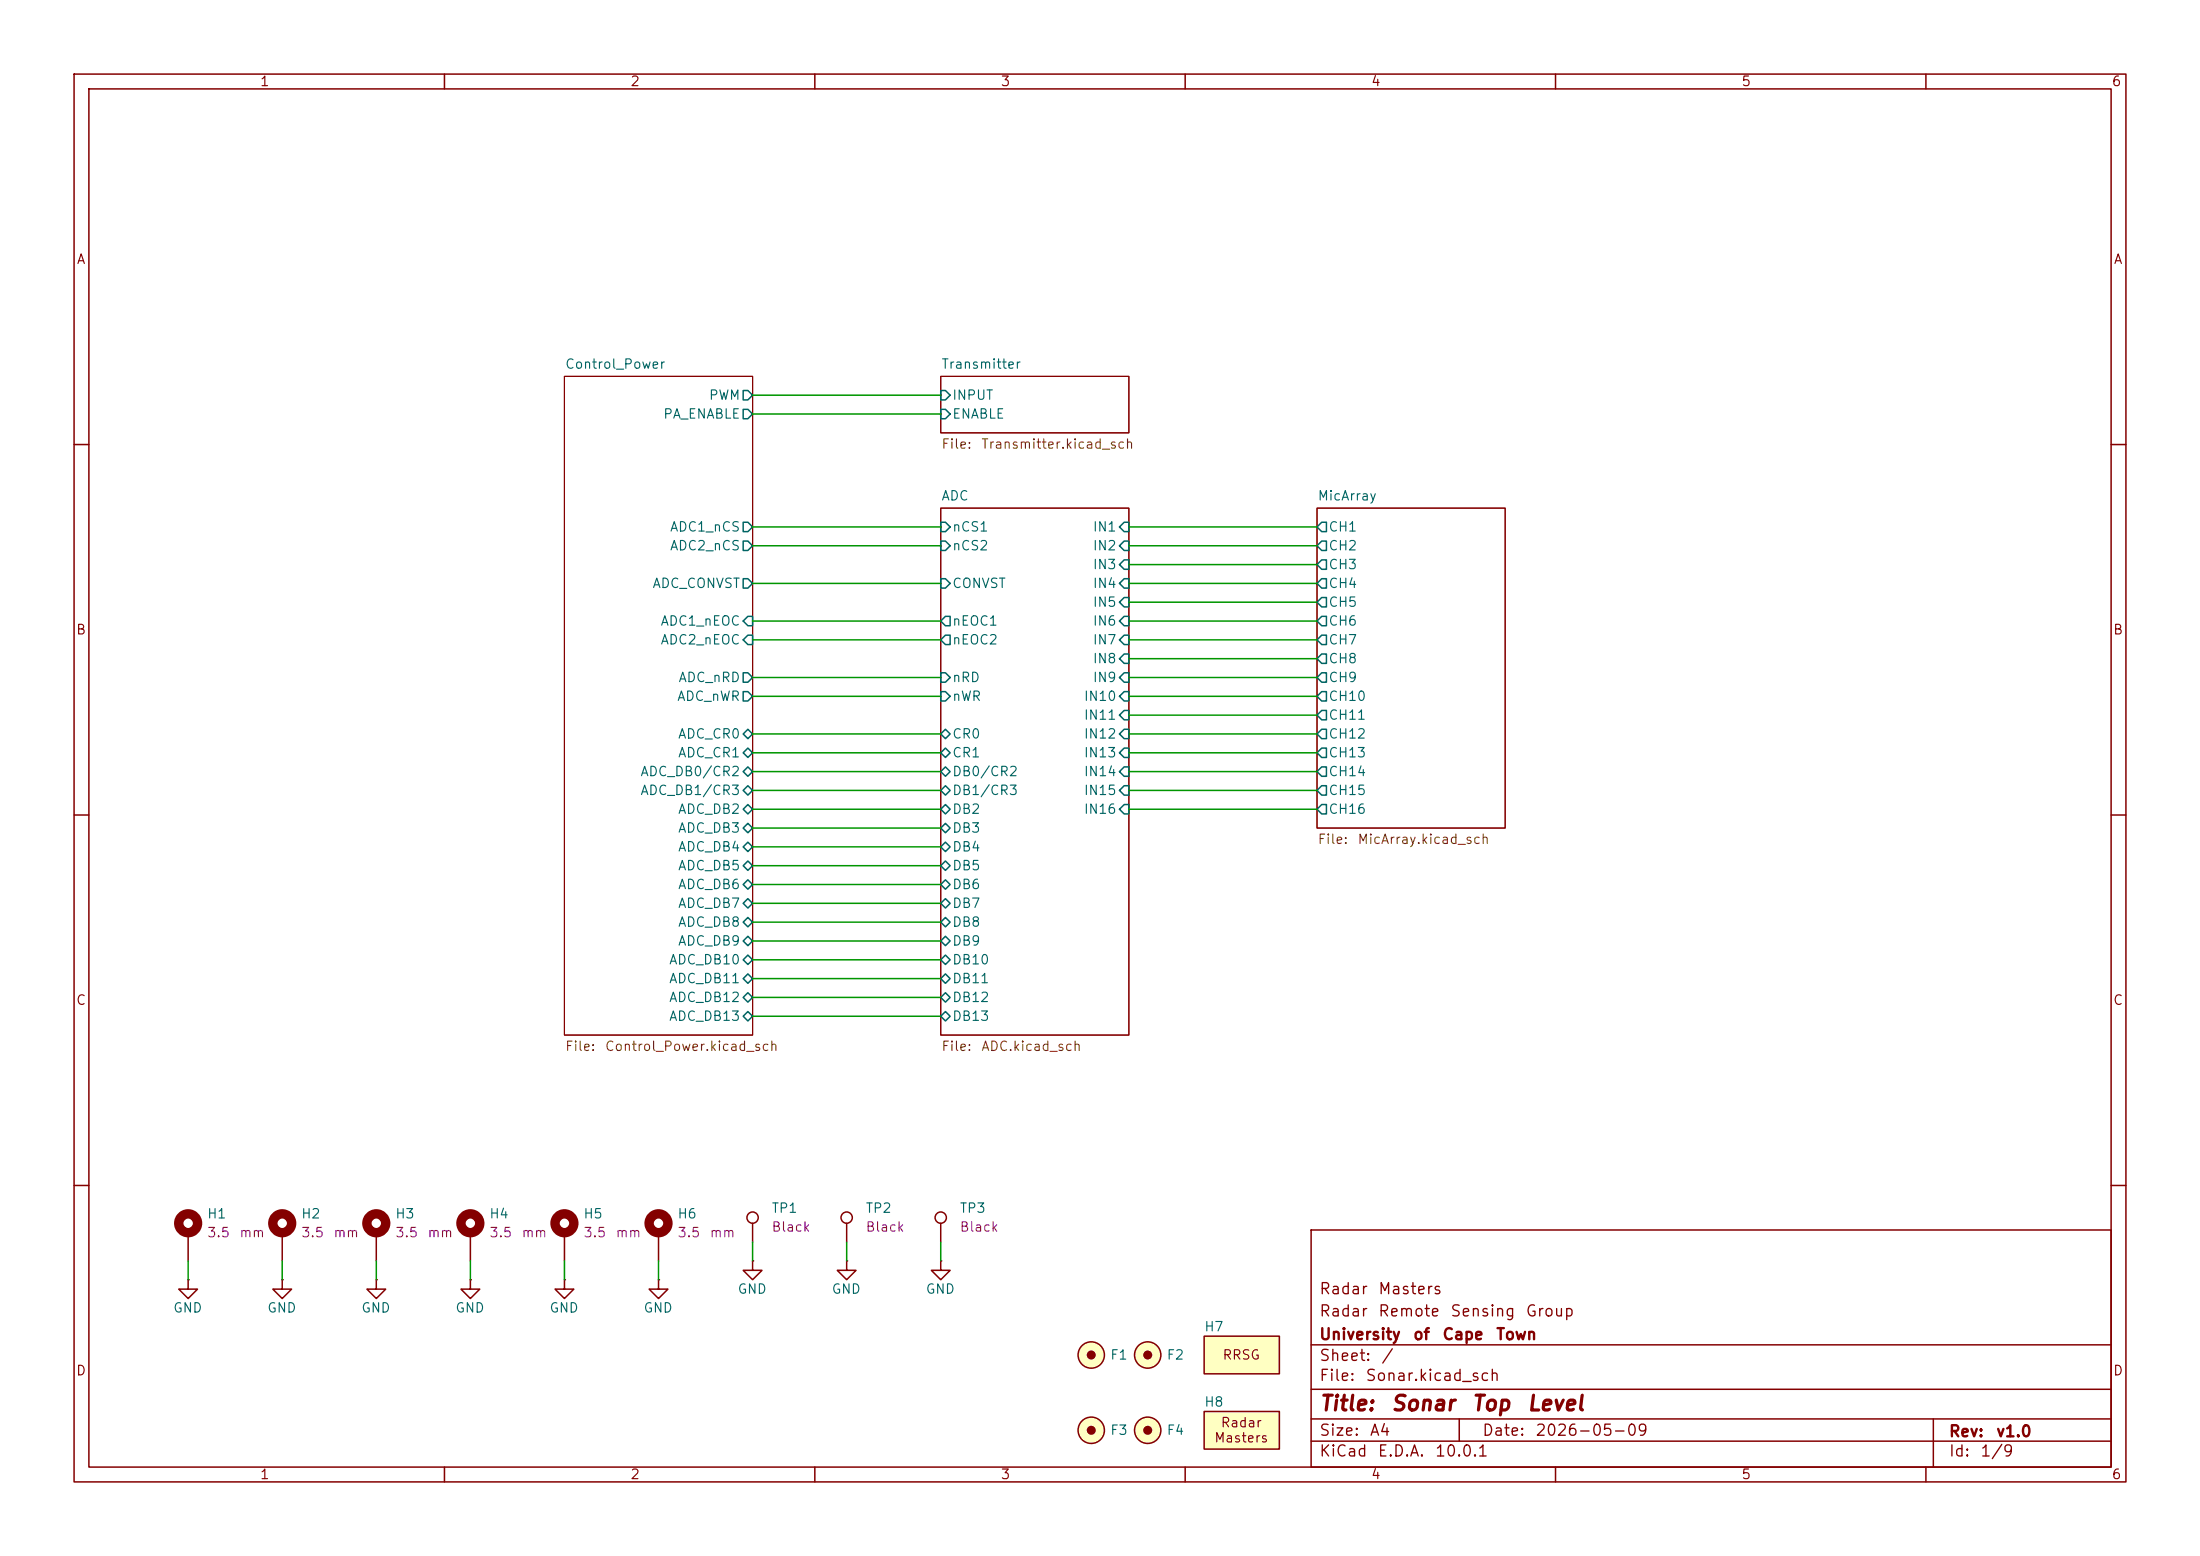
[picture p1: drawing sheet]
<svg xmlns="http://www.w3.org/2000/svg" width="297mm" height="210mm" viewBox="0 0 297 210" stroke-linecap="round" stroke-linejoin="round" font-family="sans-serif">
<g fill="none" stroke="#840000" stroke-width=".2">
<path d="M10 10h277v190h-277zM12 12h273v186h-273zM60 10v2M110 10v2M160 10v2M210 10v2M260 10v2M10 60h2M285 60h2M10 110h2M285 110h2M10 160h2"/>
<path d="M76.2 172.7v1.3h1.3l-1.3 1.3-1.3-1.3h1.3M76.2 172.7h.1M76.2 166.4v3.8M177 166h108v32h-108zM285 160h2M60 198v2M110 198v2M160 198v2M177 194.5h108M177 191.5h108M177 187.5h108M177 181.5h108"/>
<path d="M197 191.5v3M210 198v2M260 198v2M261 191.5v6.5"/>
<circle cx="147.3" cy="193" r="1.78"/>
<circle cx="154.9" cy="182.9" r="1.78"/>
</g>
<path d="M76.2 50.8h25.4v88.9h-25.4zM127 50.8h25.4v7.6h-25.4zM127 68.6h25.4v71.1h-25.4zM177.8 68.6h25.4v43.2h-25.4z" fill="none" stroke="#840000" stroke-width=".15"/>
<g fill="none" stroke="#006464" stroke-width=".2">
<path d="M100.3 52.7h.7l.6 .6-.6 .7h-.7zM100.3 55.2h.7l.6 .7-.6 .6h-.7zM127 55.2h.6l.7 .7-.7 .6h-.6zM127 52.7h.6l.7 .6-.7 .7h-.6zM100.3 70.5h.7l.6 .6-.6 .7h-.7zM100.3 78.1h.7l.6 .6-.6 .7h-.7zM100.3 73h.7l.6 .7-.6 .6h-.7zM127 78.1h.6l.7 .6-.7 .7h-.6zM127 70.5h.6l.7 .6-.7 .7h-.6zM127 73h.6l.7 .7-.7 .6h-.6zM151.8 78.1h.6v1.3h-.6l-.7-.7zM151.8 70.5h.6v1.3h-.6l-.7-.7z"/>
<path d="M151.8 73h.6v1.3h-.6l-.7-.6zM151.8 75.6h.6v1.2h-.6l-.7-.6zM177.8 71.1l.6-.6h.7v1.3h-.7zM177.8 73.7l.6-.7h.7v1.3h-.7zM177.8 76.2l.6-.6h.7v1.2h-.7zM177.8 78.7l.6-.6h.7v1.3h-.7zM100.3 90.8h.7l.6 .6-.6 .7h-.7zM100.3 99.1l.7-.7 .6 .7-.6 .6zM100.3 93.3h.7l.6 .7-.6 .6h-.7zM100.3 83.8l.7-.6h.6v1.3h-.6zM101 85.7h.6v1.3h-.6l-.7-.6zM127 99.1l.6-.7 .7 .7-.7 .6z"/>
<path d="M127 90.8h.6l.7 .6-.7 .7h-.6zM127 93.3h.6l.7 .7-.7 .6h-.6zM127.6 83.2h.7v1.3h-.7l-.6-.7zM127.6 85.7h.7v1.3h-.7l-.6-.6zM151.8 93.3h.6v1.3h-.6l-.7-.6zM151.8 98.4h.6v1.3h-.6l-.7-.6zM151.8 90.8h.6v1.3h-.6l-.7-.7zM151.8 83.2h.6v1.3h-.6l-.7-.7zM151.8 80.6h.6v1.3h-.6l-.7-.6zM151.8 95.9h.6v1.3h-.6l-.7-.7zM151.8 88.3h.6v1.2h-.6l-.7-.6zM151.8 85.7h.6v1.3h-.6l-.7-.6z"/>
<path d="M177.8 86.4l.6-.7h.7v1.3h-.7zM177.8 91.4l.6-.6h.7v1.3h-.7zM177.8 99.1l.6-.7h.7v1.3h-.7zM178.4 80.6h.7v1.3h-.7l-.6-.6zM178.4 83.2h.7v1.3h-.7l-.6-.7zM178.4 88.3h.7v1.2h-.7l-.6-.6zM178.4 93.3h.7v1.3h-.7l-.6-.6zM178.4 95.9h.7v1.3h-.7l-.6-.7zM100.3 106.7l.7-.7 .6 .7-.6 .6zM100.3 114.3l.7-.6 .6 .6-.6 .6zM100.3 104.1l.7-.6 .6 .6-.6 .7zM100.3 101.6l.7-.6 .6 .6-.6 .6z"/>
<path d="M100.3 116.8l.7-.6 .6 .6-.6 .7zM100.3 119.4l.7-.7 .6 .7-.6 .6zM100.3 111.8l.7-.7 .6 .7-.6 .6zM100.3 109.2l.7-.6 .6 .6-.6 .7zM127 114.3l.6-.6 .7 .6-.7 .6zM127 106.7l.6-.7 .7 .7-.7 .6zM127 104.1l.6-.6 .7 .6-.7 .7zM127 116.8l.6-.6 .7 .6-.7 .7zM127 111.8l.6-.7 .7 .7-.7 .6zM127.6 101l.7 .6-.7 .6-.6-.6zM127.6 108.6l.7 .6-.7 .7-.6-.7zM127.6 118.7l.7 .7-.7 .6-.6-.6z"/>
<path d="M151.8 101h.6v1.2h-.6l-.7-.6zM151.8 108.6h.6v1.3h-.6l-.7-.7zM151.8 103.5h.6v1.3h-.6l-.7-.7zM151.8 106h.6v1.3h-.6l-.7-.6zM177.8 104.1l.6-.6h.7v1.3h-.7zM178.4 101h.7v1.2h-.7l-.6-.6zM178.4 106h.7v1.3h-.7l-.6-.6zM178.4 108.6h.7v1.3h-.7l-.6-.7zM100.3 127l.7-.6 .6 .6-.6 .6zM100.3 124.5l.7-.7 .6 .7-.6 .6zM100.3 121.9l.7-.6 .6 .6-.6 .7zM100.3 137.2l.7-.7 .6 .7-.6 .6z"/>
<path d="M100.3 132.1l.7-.7 .6 .7-.6 .6zM100.3 134.6l.7-.6 .6 .6-.6 .7zM100.3 129.5l.7-.6 .6 .6-.6 .7zM127 137.2l.6-.7 .7 .7-.7 .6zM127 124.5l.6-.7 .7 .7-.7 .6zM127 121.9l.6-.6 .7 .6-.7 .7zM127 127l.6-.6 .7 .6-.7 .6zM127 134.6l.6-.6 .7 .6-.7 .7zM127 132.1l.6-.7 .7 .7-.7 .6zM127 129.5l.6-.6 .7 .6-.7 .7z"/>
</g>
<circle cx="76.2" cy="165.1" r="1.27" fill="none" stroke="#840000" stroke-width="1.3"/>
<g fill="#ffffc2" stroke="#ffffc2" stroke-width=".14">
<circle cx="154.9" cy="182.9" r="1.78"/>
<circle cx="147.3" cy="193" r="1.78"/>
</g>
<g fill="#840000" stroke="#840000" stroke-width=".2">
<circle cx="154.9" cy="182.9" r=".51"/>
<circle cx="147.3" cy="193" r=".51"/>
</g>
<path d="M162.6 180.3h10.1v5.1h-10.1z" fill="#ffffc2"/>
<g fill="none" stroke="#840000" stroke-width=".2">
<path d="M162.6 180.3h10.1v5.1h-10.1z"/>
<circle cx="147.3" cy="182.9" r="1.78"/>
<circle cx="154.9" cy="193" r="1.78"/>
</g>
<g fill="#ffffc2" stroke="#ffffc2" stroke-width=".14">
<circle cx="147.3" cy="182.9" r="1.78"/>
<circle cx="154.9" cy="193" r="1.78"/>
</g>
<g fill="#840000" stroke="#840000" stroke-width=".2">
<circle cx="147.3" cy="182.9" r=".51"/>
<circle cx="154.9" cy="193" r=".51"/>
</g>
<path d="M162.6 190.5h10.1v5.1h-10.1z" fill="#ffffc2"/>
<g fill="none" stroke="#840000" stroke-width=".2">
<path d="M25.4 172.7v1.3h1.3l-1.3 1.3-1.3-1.3h1.3M25.4 172.7h.1M25.4 166.4v3.8M38.1 172.7v1.3h1.3l-1.3 1.3-1.3-1.3h1.3M38.1 172.7h.1M38.1 166.4v3.8M50.8 172.7v1.3h1.3l-1.3 1.3-1.3-1.3h1.3M50.8 172.7h.1M50.8 166.4v3.8M63.5 172.7v1.3h1.3l-1.3 1.3-1.3-1.3h1.3M63.5 172.7h.1M63.5 166.4v3.8"/>
<path d="M88.9 172.7v1.3h1.3l-1.3 1.3-1.3-1.3h1.3M88.9 172.7h.1M88.9 166.4v3.8M101.6 170.2v1.3h1.3l-1.3 1.2-1.3-1.2h1.3M101.6 170.2h.1M101.6 165.1v2.5M114.3 170.2v1.3h1.3l-1.3 1.2-1.3-1.2h1.3M114.3 170.2h.1M114.3 165.1v2.5M127 170.2v1.3h1.3l-1.3 1.2-1.3-1.2h1.3M127 170.2h.1M127 165.1v2.5"/>
<path d="M162.6 190.5h10.1v5.1h-10.1z"/>
<circle cx="101.6" cy="164.3" r=".76"/>
<circle cx="114.3" cy="164.3" r=".76"/>
<circle cx="127" cy="164.3" r=".76"/>
</g>
<g fill="none" stroke="#840000" stroke-width="1.3">
<circle cx="25.4" cy="165.1" r="1.27"/>
<circle cx="38.1" cy="165.1" r="1.27"/>
<circle cx="50.8" cy="165.1" r="1.27"/>
<circle cx="63.5" cy="165.1" r="1.27"/>
<circle cx="88.9" cy="165.1" r="1.27"/>
</g>
<g fill="none" stroke="#009600" stroke-width=".2">
<path d="M101.6 53.3h25.4M101.6 55.9h25.4M101.6 73.7h25.4M101.6 71.1h25.4M101.6 78.7h25.4M152.4 73.7h25.4M152.4 71.1h25.4M152.4 78.7h25.4M152.4 76.2h25.4M101.6 83.8h25.4M101.6 86.4h25.4M101.6 94h25.4"/>
<path d="M101.6 99.1h25.4M101.6 91.4h25.4M152.4 83.8h25.4M152.4 86.4h25.4M152.4 94h25.4M152.4 99.1h25.4M152.4 91.4h25.4M152.4 88.9h25.4M152.4 96.5h25.4M152.4 81.3h25.4M101.6 104.1h25.4M101.6 101.6h25.4"/>
<path d="M101.6 109.2h25.4M101.6 106.7h25.4M101.6 119.4h25.4M101.6 114.3h25.4M101.6 111.8h25.4M101.6 116.8h25.4M152.4 104.1h25.4M152.4 101.6h25.4M152.4 109.2h25.4M152.4 106.7h25.4M101.6 124.5h25.4M101.6 132.1h25.4"/>
<path d="M101.6 121.9h25.4M101.6 134.6h25.4M101.6 127h25.4M101.6 137.2h25.4M101.6 129.5h25.4M25.4 170.2v2.5M38.1 170.2v2.5M50.8 170.2v2.5M63.5 170.2v2.5M76.2 170.2v2.5M88.9 170.2v2.5M101.6 167.6v2.6"/>
<path d="M114.3 167.6v2.6M127 167.6v2.6"/>
</g>
<g font-size="2" fill="#840000">
<text x="178" y="190.9">Title:</text>
<text x="187.7" y="190.9">Sonar</text>
<text x="198.6" y="190.9">Top</text>
<text x="206" y="190.9">Level</text>
</g>
<g font-size="1.5" fill="#840000">
<text x="178" y="178.1">Radar</text>
<text x="178" y="175.1">Radar</text>
<text x="186" y="178.1">Remote</text>
<text x="186" y="175.1">Masters</text>
<text x="195.7" y="178.1">Sensing</text>
<text x="205.9" y="178.1">Group</text>
<text x="178" y="184.1">Sheet:</text>
<text x="178" y="181.2">University</text>
<text x="186.4" y="184.1">/</text>
<text x="190.7" y="181.2">of</text>
<text x="194.6" y="181.2">Cape</text>
<text x="201.9" y="181.2">Town</text>
<text x="178" y="186.8">File:</text>
<text x="184.2" y="186.8">Sonar.kicad_sch</text>
<text x="178" y="197">KiCad</text>
<text x="178" y="194.2">Size:</text>
<text x="184.8" y="194.2">A4</text>
<text x="185.9" y="197">E.D.A.</text>
<text x="193.6" y="197">10.0.1</text>
<text x="200" y="194.2">Date:</text>
<text x="207.2" y="194.2">2026-05-09</text>
<text x="263" y="194.3">Rev:</text>
<text x="263" y="197">Id:</text>
<text x="267.2" y="197">1/9</text>
<text x="269.4" y="194.3">v1.0</text>
</g>
<g font-size="1.3" fill="#840000">
<text x="35" y="12">1</text>
<text x="85" y="12">2</text>
<text x="135" y="12">3</text>
<text x="185" y="12">4</text>
<text x="235" y="12">5</text>
<text x="285" y="12">6</text>
<text x="10.3" y="36">A</text>
<text x="285.3" y="36">A</text>
<text x="10.2" y="86">B</text>
<text x="285.2" y="86">B</text>
<text x="10.2" y="136">C</text>
<text x="285.2" y="136">C</text>
<text x="10.2" y="186">D</text>
<text x="165" y="183.8">RRSG</text>
<text x="285.2" y="186">D</text>
<text x="163.8" y="195">Masters</text>
<text x="164.7" y="193">Radar</text>
<text x="35" y="200">1</text>
<text x="85" y="200">2</text>
<text x="135" y="200">3</text>
<text x="185" y="200">4</text>
<text x="235" y="200">5</text>
<text x="285" y="200">6</text>
</g>
<g font-size="1.3" fill="#006464">
<text x="76.2" y="50.1">Control_Power</text>
<text x="127" y="50.1">Transmitter</text>
<text x="89.4" y="56.8">PA_ENABLE</text>
<text x="95.6" y="54.3">PWM</text>
<text x="128.5" y="56.8">ENABLE</text>
<text x="128.5" y="54.3">INPUT</text>
<text x="127" y="67.9">ADC</text>
<text x="177.8" y="67.9">MicArray</text>
<text x="90.3" y="72.1">ADC1_nCS</text>
<text x="90.3" y="74.6">ADC2_nCS</text>
<text x="128.5" y="72.1">nCS1</text>
<text x="128.5" y="74.6">nCS2</text>
<text x="147.4" y="72.1">IN1</text>
<text x="147.4" y="74.6">IN2</text>
<text x="147.4" y="77.1">IN3</text>
<text x="179.3" y="72.1">CH1</text>
<text x="179.3" y="74.6">CH2</text>
<text x="179.3" y="77.1">CH3</text>
<text x="88" y="79.7">ADC_CONVST</text>
<text x="128.5" y="79.7">CONVST</text>
<text x="147.4" y="79.7">IN4</text>
<text x="147.4" y="82.2">IN5</text>
<text x="179.3" y="79.7">CH4</text>
<text x="179.3" y="82.2">CH5</text>
<text x="89.1" y="84.8">ADC1_nEOC</text>
<text x="89.1" y="87.3">ADC2_nEOC</text>
<text x="128.5" y="84.8">nEOC1</text>
<text x="128.5" y="87.3">nEOC2</text>
<text x="147.4" y="84.8">IN6</text>
<text x="147.4" y="89.8">IN8</text>
<text x="147.4" y="87.3">IN7</text>
<text x="179.3" y="84.8">CH6</text>
<text x="179.3" y="87.3">CH7</text>
<text x="179.3" y="89.8">CH8</text>
<text x="91.3" y="94.9">ADC_nWR</text>
<text x="91.5" y="92.4">ADC_nRD</text>
<text x="128.5" y="92.4">nRD</text>
<text x="128.5" y="94.9">nWR</text>
<text x="146.2" y="94.9">IN10</text>
<text x="147.4" y="92.4">IN9</text>
<text x="179.3" y="92.4">CH9</text>
<text x="179.3" y="94.9">CH10</text>
<text x="91.4" y="100">ADC_CR0</text>
<text x="128.5" y="100">CR0</text>
<text x="146.2" y="100">IN12</text>
<text x="146.2" y="97.5">IN11</text>
<text x="179.3" y="97.5">CH11</text>
<text x="179.3" y="100">CH12</text>
<text x="86.4" y="107.6">ADC_DB1/CR3</text>
<text x="86.4" y="105.1">ADC_DB0/CR2</text>
<text x="91.4" y="102.5">ADC_CR1</text>
<text x="128.5" y="102.5">CR1</text>
<text x="128.5" y="107.6">DB1/CR3</text>
<text x="128.5" y="105.1">DB0/CR2</text>
<text x="146.2" y="102.5">IN13</text>
<text x="146.2" y="105.1">IN14</text>
<text x="146.2" y="107.6">IN15</text>
<text x="179.3" y="102.5">CH13</text>
<text x="179.3" y="105.1">CH14</text>
<text x="179.3" y="107.6">CH15</text>
<text x="91.4" y="112.7">ADC_DB3</text>
<text x="91.4" y="110.2">ADC_DB2</text>
<text x="128.5" y="110.2">DB2</text>
<text x="128.5" y="112.7">DB3</text>
<text x="146.2" y="110.2">IN16</text>
<text x="179.3" y="110.2">CH16</text>
<text x="91.4" y="115.2">ADC_DB4</text>
<text x="91.4" y="117.8">ADC_DB5</text>
<text x="128.5" y="115.2">DB4</text>
<text x="128.5" y="117.8">DB5</text>
<text x="91.4" y="125.4">ADC_DB8</text>
<text x="91.4" y="122.9">ADC_DB7</text>
<text x="91.4" y="120.3">ADC_DB6</text>
<text x="128.5" y="125.4">DB8</text>
<text x="128.5" y="122.9">DB7</text>
<text x="128.5" y="120.3">DB6</text>
<text x="90.2" y="130.5">ADC_DB10</text>
<text x="91.4" y="127.9">ADC_DB9</text>
<text x="128.5" y="127.9">DB9</text>
<text x="128.5" y="130.5">DB10</text>
<text x="90.2" y="133">ADC_DB11</text>
<text x="90.2" y="135.6">ADC_DB12</text>
<text x="128.5" y="135.6">DB12</text>
<text x="128.5" y="133">DB11</text>
<text x="90.2" y="138.1">ADC_DB13</text>
<text x="128.5" y="138.1">DB13</text>
<text x="27.9" y="164.8">H1</text>
<text x="40.6" y="164.8">H2</text>
<text x="53.3" y="164.8">H3</text>
<text x="66" y="164.8">H4</text>
<text x="78.7" y="164.8">H5</text>
<text x="91.4" y="164.8">H6</text>
<text x="104.1" y="164">TP1</text>
<text x="116.8" y="164">TP2</text>
<text x="129.5" y="164">TP3</text>
<text x="23.3" y="177.5">GND</text>
<text x="36" y="177.5">GND</text>
<text x="48.7" y="177.5">GND</text>
<text x="61.4" y="177.5">GND</text>
<text x="74.1" y="177.5">GND</text>
<text x="86.8" y="177.5">GND</text>
<text x="99.5" y="174.9">GND</text>
<text x="112.2" y="174.9">GND</text>
<text x="124.9" y="174.9">GND</text>
<text x="149.8" y="183.8">F1</text>
<text x="157.4" y="183.8">F2</text>
<text x="162.5" y="180">H7</text>
<text x="162.5" y="190.2">H8</text>
<text x="149.8" y="194">F3</text>
<text x="157.4" y="194">F4</text>
</g>
<g font-size="1.3" fill="#725600">
<text x="127" y="60.9">File:</text>
<text x="132.4" y="60.9">Transmitter.kicad_sch</text>
<text x="177.8" y="114.2">File:</text>
<text x="183.2" y="114.2">MicArray.kicad_sch</text>
<text x="76.2" y="142.2">File:</text>
<text x="81.6" y="142.2">Control_Power.kicad_sch</text>
<text x="127" y="142.2">File:</text>
<text x="132.4" y="142.2">ADC.kicad_sch</text>
</g>
<g font-size="1.3" fill="#840084">
<text x="27.9" y="167.3">3.5</text>
<text x="32.2" y="167.3">mm</text>
<text x="40.6" y="167.3">3.5</text>
<text x="44.9" y="167.3">mm</text>
<text x="53.3" y="167.3">3.5</text>
<text x="57.6" y="167.3">mm</text>
<text x="66" y="167.3">3.5</text>
<text x="70.3" y="167.3">mm</text>
<text x="78.7" y="167.3">3.5</text>
<text x="83" y="167.3">mm</text>
<text x="91.4" y="167.3">3.5</text>
<text x="95.7" y="167.3">mm</text>
<text x="104.1" y="166.5">Black</text>
<text x="116.8" y="166.5">Black</text>
<text x="129.5" y="166.5">Black</text>
</g>
</svg>
